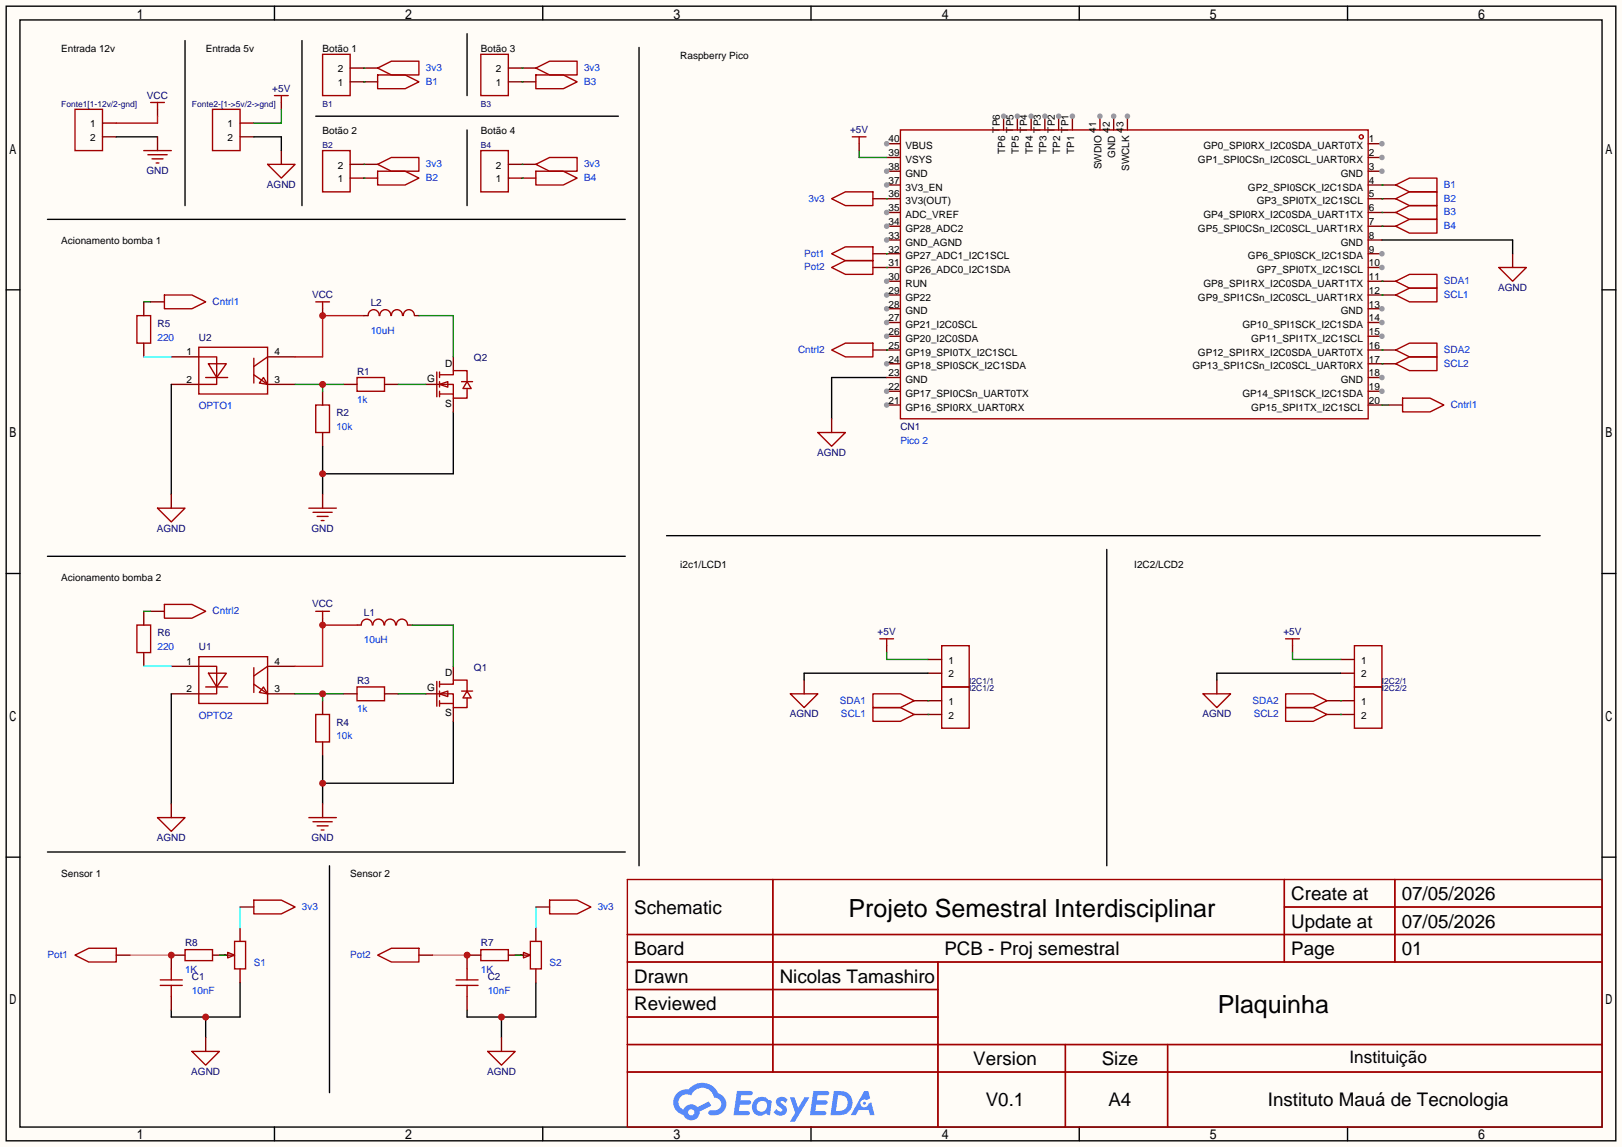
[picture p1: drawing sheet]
<svg xmlns="http://www.w3.org/2000/svg" width="299mm" height="212mm" viewBox="0 0 299 212" stroke-linecap="round" stroke-linejoin="round" font-family="sans-serif">
<path d="M0 0h299.5v211.8h-299.5z" fill="#fffcf7"/>
<g fill="none" stroke="#000" stroke-width=".25">
<path d="M1.1 1.1h297.2v209.6h-297.2zM3.7 3.7h292.1v204.5h-292.1zM50.7 1.1v2.6M100.2 1.1v2.6M149.7 1.1v2.6M199.3 1.1v2.6M248.8 1.1v2.6M1.1 53.5h2.6M295.8 53.5h2.5M1.1 105.9h2.6M295.8 105.9h2.5M1.1 158.3h2.6"/>
<path d="M295.8 158.3h2.5M50.7 208.2v2.5M100.2 208.2v2.5M149.7 208.2v2.5M199.3 208.2v2.5M248.8 208.2v2.5"/>
</g>
<g fill="none" stroke="#a10000" stroke-width=".25">
<path d="M115.8 162.4h180v45.8h-180zM115.8 172.6h180M115.8 177.7h180M142.7 162.4v35.6M173.2 177.7v30.5M237.1 162.4v15.3M237.1 167.5h58.7M257.5 162.4v15.3M115.8 182.8h57.4M115.8 192.9h180M115.8 187.8h57.4M115.8 198h180"/>
<path d="M196.7 192.9v15.3M215.6 192.9v15.3"/>
</g>
<g fill="#5487ff">
<path d="M143.6 202.8a1.3 1.3 0 0 1 1.8 .3l-.4 .6a.54 .54 0 0 0-.9-.2l.1 .2a1.58 1.58 0 0 1 1.1 1.6 1.43 1.43 0 0 1-2.5 .1l.5-.6a.64 .64 0 0 0 .5 .5 .64 .64 0 0 0 .7-.3l-.2-.2a1.6 1.6 0 0 1-1-1.6z"/>
<path d="M145.8 202.7h.9l.6 1.9 1.2-1.9h.9l-2.7 4.5h-.9l1-1.7z"/>
<path d="M136.1 201.5h1.6a1.31 1.31 0 0 1 1.2 .2 .4 .4 0 0 1-.3 .6h-1.8l-.1 .9h1.6a.4 .4 0 0 1 .4 .4 .4 .4 0 0 1-.4 .4h-1.7l-.2 1.2h.8a1.23 1.23 0 0 1 1.2 .2 .39 .39 0 0 1-.3 .6h-2.7z"/>
<path d="M150.2 201.5h1.6a1.32 1.32 0 0 1 1.3 .2 .39 .39 0 0 1-.4 .6h-1.8l-.1 .9h1.7a.4 .4 0 0 1 .3 .4 .4 .4 0 0 1-.4 .4h-1.7l-.2 1.2h.8a1.23 1.23 0 0 1 1.2 .2 .39 .39 0 0 1-.3 .6h-2.7z"/>
<path d="M159.6 201.5h.7l.4 1.3-.7 .4a.75 .75 0 0 0-1.1 .3 .75 .75 0 0 0 .5 1 .75 .75 0 0 0 .9-.6l.5-.3 .7 2.4h-.9l-.2-1h-1.9l-.5 1h-.9z"/>
<path d="M154 201.5l-.7 4.5h1.5a2.27 2.27 0 0 0 2.6-2.3 2.27 2.27 0 0 0-2.7-2.2zM154.7 202.3a1.5 1.5 0 0 1 1.8 1.5 1.5 1.5 0 0 1-1.9 1.4h-.3z"/>
<path d="M139.4 203.1a1.62 1.62 0 0 0-.4 2.1 1.62 1.62 0 0 0 2 .7l.4-.3 .3 .3 .5 .1 .3-2.5-.2-.3h-.4a1.58 1.58 0 0 0-2.5-.1zM140 203.6a.99 .99 0 0 1 1.6 .3 .99 .99 0 0 1-.9 1.4 .94 .94 0 0 1-1-.5 .94 .94 0 0 1 .3-1.2z"/>
<path d="M125 201.9a2.37 2.37 0 0 0 1.2 4 1.54 1.54 0 0 0 1.7 1 1.54 1.54 0 0 0 1.3-1.6l2.1-1.1-.5-.8-2 1.1a1.57 1.57 0 0 0-2.6 .4 1.5 1.5 0 0 1-.8-2.1 1.5 1.5 0 0 1 2.2-.5 2.23 2.23 0 0 1 2.3-1.4 2.23 2.23 0 0 1 2 1.8 1.16 1.16 0 0 1 1.2 1.1 1.16 1.16 0 0 1-1.1 1.3h-.6a.47 .47 0 0 0-.6 .3 .47 .47 0 0 0 .4 .6 2.23 2.23 0 0 0 2.3-.7 2.23 2.23 0 0 0 .4-2.3 2.16 2.16 0 0 0-1.3-1.1 3.2 3.2 0 0 0-5.5-.7l-1.1 .1zM127.1 205.4a.58 .58 0 0 1 1.1 0 .58 .58 0 0 1-1.1 0z"/>
<circle cx="159.6" cy="203.8" r=".28"/>
</g>
<g fill="none" stroke="#a10000" stroke-width=".25">
<path d="M13.8 20.2h5.1v7.6h-5.1zM25.3 58.3h2.5v5.1h-2.5zM36.7 64.1h12.7v8.7h-12.7zM36.7 65.9h3.3v5.1h-3.3M38 69.7h4M38.5 67.2h3.3l-1.8 2.5zM46.9 66.2v4.5M46.9 69.2l2.5 1.8M48.6 69.7l.8 1.3-1.5-.3zM49.4 65.9l-2.5 1.8M58.3 74.8h2.5v5.1h-2.5zM65.9 69.7h5.1v2.6h-5.1z"/>
<path d="M25.3 115.4h2.5v5.1h-2.5zM36.7 121.3h12.7v8.6h-12.7zM36.7 123.1h3.3v5h-3.3M38 126.9h4M38.5 124.3h3.3l-1.8 2.6zM46.9 123.3v4.6M46.9 126.4l2.5 1.7M48.6 126.9l.8 1.2-1.5-.2zM49.4 123.1l-2.5 1.7M58.3 132h2.5v5h-2.5zM65.9 126.9h5.1v2.5h-5.1z"/>
</g>
<g fill="none" stroke="#870000" stroke-width=".25">
<path d="M18.9 22.7h2.6M18.9 25.3h2.6M26.5 55.8v2.5M26.5 63.4v2.5M31.6 65.9h5.1M31.6 71h5.1M49.4 65.9h5.1M49.4 71h5.1M59.6 72.3v2.5M59.6 79.9v2.5M63.4 71h2.5M71 71h2.5"/>
<path d="M26.5 112.9v2.5M26.5 120.5v2.6M31.6 123.1h5.1M31.6 128.1h5.1M49.4 123.1h5.1M49.4 128.1h5.1M59.6 129.4v2.6M59.6 137v2.6M63.4 128.1h2.5M71 128.1h2.5"/>
</g>
<path d="M67.2 58.3h-7.6v7.6h-5.1M65.9 115.4h-6.3v7.7h-5.1" fill="none" stroke="#f00" stroke-width=".25"/>
<path d="M24 176.4h7.6M79.9 176.4h6.3" fill="none" stroke="#fc3" stroke-width=".25"/>
<path d="M21.5 25.3h7.6M38 187.8v3.8M44.3 181.5v6.3h-12.7v-1.2" fill="none" stroke="#000" stroke-width=".25"/>
<circle cx="38" cy="187.8" r=".63" fill="#c00"/>
<path d="M92.6 187.8v3.8M98.9 181.5v6.3h-12.7v-1.2" fill="none" stroke="#000" stroke-width=".25"/>
<circle cx="92.6" cy="187.8" r=".63" fill="#c00"/>
<path d="M26.5 65.9h5.1M26.5 123.1h5.1" fill="none" stroke="#0ff" stroke-width=".25"/>
<path d="M83.7 76.1v11.4h-24.1M59.6 82.4v8.9" fill="none" stroke="#000" stroke-width=".25"/>
<circle cx="59.6" cy="87.5" r=".63" fill="#c00"/>
<path d="M31.6 71v20.3M163.7 69.7h-10.2v7.6M31.6 128.1v20.4M59.6 139.6v8.9M83.7 133.2v11.5h-24.1" fill="none" stroke="#000" stroke-width=".25"/>
<circle cx="59.6" cy="144.7" r=".63" fill="#c00"/>
<path d="M54.5 71h8.9M59.6 71v1.3" fill="none" stroke="#008700" stroke-width=".25"/>
<circle cx="59.6" cy="71" r=".63" fill="#c00"/>
<path d="M54.5 128.1h8.9M59.6 128.1v1.3" fill="none" stroke="#008700" stroke-width=".25"/>
<circle cx="59.6" cy="128.1" r=".63" fill="#c00"/>
<g fill="none" stroke="#870000" stroke-width=".25">
<path d="M67.2 58.3h.7M76.6 58.3h.7M78.6 71h2.6M83.7 65.9v2.6M83.7 73.5v2.6M59.6 91.3v2.6M65.9 115.4h.8M75.3 115.4h.8M78.6 128.1h2.6M83.7 123.1v2.5M83.7 130.7v2.5M31.6 176.4v2.5"/>
<path d="M40.5 176.4h1.3M44.3 171.3v2.6M44.3 178.9v2.6M88.8 176.4h-2.6v2.5M93.9 176.4h2.5M98.9 171.3v2.6M98.9 178.9v2.6M31.6 184v2.6M86.2 184v2.6"/>
</g>
<g fill="none" stroke="#a10000" stroke-width=".25">
<path d="M68 58.3a1.01 1.01 0 0 1 1-1.1 1.01 1.01 0 0 1 1 1.1M70.1 58.3a1.01 1.01 0 0 1 1-1.1 1.01 1.01 0 0 1 1.1 1.1M72.3 58.3a1.01 1.01 0 0 1 1-1.1 1.01 1.01 0 0 1 1 1.1M74.5 58.3a1.01 1.01 0 0 1 1-1.1 1.01 1.01 0 0 1 1 1.1M80.6 68.7v4.6M81.2 71h2.5v2.5h2.5v-1.7M81.2 69.2h2.5v-.7h2.5v2M81.2 71l1.5-.5v1zM81.2 68.7v1M81.2 70.5v1M81.2 72.3v1M81.2 72.8h2.5"/>
<path d="M85.2 70.5h2M86.2 70.5l.8 1.3h-1.5zM57 93.9h5.1M57.8 94.6h3.5M58.5 95.4h2.1M59.3 96.1h.5M66.7 115.4a1.01 1.01 0 0 1 1-1.1 1.01 1.01 0 0 1 1 1.1M68.9 115.4a1.01 1.01 0 0 1 1-1.1 1.01 1.01 0 0 1 1 1.1M71 115.4a1.01 1.01 0 0 1 1-1.1 1.01 1.01 0 0 1 1 1.1M73.2 115.4a1.01 1.01 0 0 1 1-1.1 1.01 1.01 0 0 1 1 1.1M80.6 125.9v4.5M81.2 128.1h2.5v2.6h2.5v-1.8"/>
<path d="M81.2 126.4h2.5v-.8h2.5v2M81.2 128.1l1.5-.5v1.1zM81.2 125.9v1M81.2 127.6v1.1M81.2 129.4v1M81.2 129.9h2.5M85.2 127.6h2M86.2 127.6l.8 1.3h-1.5zM31.6 178.9v2.1M41.5 176.4h1.6M42 175.9l1.3 .5-1.3 .5zM43.3 173.9h2v5h-2z"/>
<path d="M86.2 178.9v2.1M88.8 175.4h5.1v2h-5.1zM96.1 176.4h1.6M96.6 175.9l1.3 .5-1.3 .5zM97.9 173.9h2v5h-2zM29.6 181h4.1M29.6 182h4.1M31.6 182v2M84.2 181h4.1M84.2 182h4.1M86.2 182v2"/>
</g>
<path d="M77.3 58.3h6.4v7.6M73.5 71h5.1M76.1 115.4h7.6v7.7M73.5 128.1h5.1" fill="none" stroke="#008700" stroke-width=".25"/>
<path d="M44.3 167.5v3.8M98.9 167.5v3.8" fill="none" stroke="#0ff" stroke-width=".25"/>
<circle cx="86.2" cy="176.4" r=".63" fill="#c00"/>
<path d="M34.2 175.4h5v2h-5z" fill="none" stroke="#a10000" stroke-width=".25"/>
<path d="M31.6 176.4h2.6M39.2 176.4h2.6" fill="none" stroke="#870000" stroke-width=".25"/>
<circle cx="31.6" cy="176.4" r=".63" fill="#c00"/>
<path d="M40.5 176.4h1.3M95.1 176.4h1.3" fill="none" stroke="#008700" stroke-width=".25"/>
<path d="M185.3 21.5v2.5" fill="none" stroke="#870000" stroke-width=".25"/>
<circle cx="185.3" cy="21.5" r=".51" fill="#999"/>
<path d="M187.8 21.5v2.5" fill="none" stroke="#870000" stroke-width=".25"/>
<circle cx="187.8" cy="21.5" r=".51" fill="#999"/>
<path d="M190.4 21.5v2.5" fill="none" stroke="#870000" stroke-width=".25"/>
<circle cx="190.4" cy="21.5" r=".51" fill="#999"/>
<path d="M192.9 21.5v2.5" fill="none" stroke="#870000" stroke-width=".25"/>
<circle cx="192.9" cy="21.5" r=".51" fill="#999"/>
<path d="M195.5 21.5v2.5" fill="none" stroke="#870000" stroke-width=".25"/>
<circle cx="195.5" cy="21.5" r=".51" fill="#999"/>
<path d="M198 21.5v2.5" fill="none" stroke="#870000" stroke-width=".25"/>
<circle cx="198" cy="21.5" r=".51" fill="#999"/>
<path d="M163.7 26.5h2.5" fill="none" stroke="#870000" stroke-width=".25"/>
<circle cx="163.7" cy="26.5" r=".51" fill="#999"/>
<path d="M163.7 29.1h2.5M163.7 31.6h2.5" fill="none" stroke="#870000" stroke-width=".25"/>
<circle cx="163.7" cy="31.6" r=".51" fill="#999"/>
<path d="M163.7 34.2h2.5" fill="none" stroke="#870000" stroke-width=".25"/>
<circle cx="163.7" cy="34.2" r=".51" fill="#999"/>
<path d="M163.7 36.7h2.5M163.7 39.2h2.5" fill="none" stroke="#870000" stroke-width=".25"/>
<circle cx="163.7" cy="39.2" r=".51" fill="#999"/>
<path d="M163.7 41.8h2.5" fill="none" stroke="#870000" stroke-width=".25"/>
<circle cx="163.7" cy="41.8" r=".51" fill="#999"/>
<path d="M163.7 44.3h2.5" fill="none" stroke="#870000" stroke-width=".25"/>
<circle cx="163.7" cy="44.3" r=".51" fill="#999"/>
<path d="M163.7 46.9h2.5M163.7 49.4h2.5M163.7 51.9h2.5" fill="none" stroke="#870000" stroke-width=".25"/>
<circle cx="163.7" cy="51.9" r=".51" fill="#999"/>
<path d="M163.7 54.5h2.5" fill="none" stroke="#870000" stroke-width=".25"/>
<circle cx="163.7" cy="54.5" r=".51" fill="#999"/>
<path d="M163.7 57h2.5" fill="none" stroke="#870000" stroke-width=".25"/>
<circle cx="163.7" cy="57" r=".51" fill="#999"/>
<path d="M163.7 59.6h2.5" fill="none" stroke="#870000" stroke-width=".25"/>
<circle cx="163.7" cy="59.6" r=".51" fill="#999"/>
<path d="M163.7 62.1h2.5" fill="none" stroke="#870000" stroke-width=".25"/>
<circle cx="163.7" cy="62.1" r=".51" fill="#999"/>
<path d="M163.7 64.6h2.5M163.7 67.2h2.5" fill="none" stroke="#870000" stroke-width=".25"/>
<circle cx="163.7" cy="67.2" r=".51" fill="#999"/>
<path d="M163.7 69.7h2.5M163.7 72.3h2.5" fill="none" stroke="#870000" stroke-width=".25"/>
<circle cx="163.7" cy="72.3" r=".51" fill="#999"/>
<path d="M163.7 74.8h2.5" fill="none" stroke="#870000" stroke-width=".25"/>
<circle cx="163.7" cy="74.8" r=".51" fill="#999"/>
<path d="M252.6 74.8h2.5M252.6 72.3h2.5" fill="none" stroke="#870000" stroke-width=".25"/>
<circle cx="255.1" cy="72.3" r=".51" fill="#999"/>
<path d="M252.6 69.7h2.5" fill="none" stroke="#870000" stroke-width=".25"/>
<circle cx="255.1" cy="69.7" r=".51" fill="#999"/>
<path d="M252.6 67.2h2.5M252.6 64.6h2.5M252.6 62.1h2.5" fill="none" stroke="#870000" stroke-width=".25"/>
<circle cx="255.1" cy="62.1" r=".51" fill="#999"/>
<path d="M252.6 59.6h2.5" fill="none" stroke="#870000" stroke-width=".25"/>
<circle cx="255.1" cy="59.6" r=".51" fill="#999"/>
<path d="M252.6 57h2.5" fill="none" stroke="#870000" stroke-width=".25"/>
<circle cx="255.1" cy="57" r=".51" fill="#999"/>
<path d="M252.6 54.5h2.5M252.6 51.9h2.5M252.6 49.4h2.5" fill="none" stroke="#870000" stroke-width=".25"/>
<circle cx="255.1" cy="49.4" r=".51" fill="#999"/>
<path d="M252.6 46.9h2.5" fill="none" stroke="#870000" stroke-width=".25"/>
<circle cx="255.1" cy="46.9" r=".51" fill="#999"/>
<path d="M252.6 39.2h2.5M252.6 36.7h2.5M252.6 34.2h2.5M252.6 31.6h2.5M252.6 44.3h2.5M252.6 41.8h2.5" fill="none" stroke="#870000" stroke-width=".25"/>
<circle cx="255.1" cy="31.6" r=".51" fill="#999"/>
<path d="M252.6 29.1h2.5" fill="none" stroke="#870000" stroke-width=".25"/>
<circle cx="255.1" cy="29.1" r=".51" fill="#999"/>
<path d="M252.6 26.5h2.5" fill="none" stroke="#870000" stroke-width=".25"/>
<circle cx="255.1" cy="26.5" r=".51" fill="#999"/>
<g fill="none" stroke="#a10000" stroke-width=".25">
<path d="M166.2 24h86.4v53.3h-86.4z"/>
<circle cx="251.3" cy="25.3" r=".38"/>
</g>
<path d="M203.1 21.5v2.5" fill="none" stroke="#870000" stroke-width=".25"/>
<circle cx="203.1" cy="21.5" r=".51" fill="#999"/>
<path d="M205.6 21.5v2.5" fill="none" stroke="#870000" stroke-width=".25"/>
<circle cx="205.6" cy="21.5" r=".51" fill="#999"/>
<path d="M208.2 21.5v2.5" fill="none" stroke="#870000" stroke-width=".25"/>
<circle cx="208.2" cy="21.5" r=".51" fill="#999"/>
<path d="M158.6 27.8v1.3h5.1M163.7 36.7h.1M26.5 55.8h1.3M163.7 46.9h.1M163.7 49.4h.1M163.7 64.6h.1M255.1 74.8h1.3M26.5 112.9h1.3" fill="none" stroke="#008700" stroke-width=".25"/>
<g fill="none" stroke="#870000" stroke-width=".25">
<path d="M29.1 20.2v1.3M29.1 25.3v2.5M161.2 36.7h2.5M27.8 55.8h2.6M59.6 57v1.3M161.2 46.9h2.5M161.2 49.4h2.5M161.2 64.6h2.5M256.4 74.8h2.6M27.8 112.9h2.6M59.6 148.5v2.5M21.5 176.4h2.5"/>
<path d="M44.3 167.5h2.6M77.3 176.4h2.6M98.9 167.5h2.6"/>
</g>
<g fill="none" stroke="#a10000" stroke-width=".25">
<path d="M27.8 18.9h2.6M29.1 18.9v1.3M26.5 27.8h5.1M27.3 28.6h3.6M28.1 29.3h2M28.8 30.1h.5M153.5 36.7l2.6-1.3h5.1v2.6h-5.1zM30.4 54.5h5l2.6 1.3-2.6 1.2h-5zM153.5 46.9l2.6-1.3h5.1v2.5h-5.1zM153.5 49.4l2.6-1.3h5.1v2.6h-5.1zM153.5 64.6l2.6-1.2h5.1v2.5h-5.1zM259 73.5h5l2.6 1.3-2.6 1.3h-5z"/>
<path d="M30.4 111.6h5l2.6 1.3-2.6 1.3h-5zM57 151h5.1M57.8 151.8h3.5M58.5 152.5h2.1M59.3 153.3h.5M13.8 176.4l2.6-1.3h5.1v2.6h-5.1zM46.9 166.2h5l2.6 1.3-2.6 1.3h-5zM69.7 176.4l2.6-1.3h5v2.6h-5zM101.5 166.2h5.1l2.5 1.3-2.5 1.3h-5.1z"/>
</g>
<path d="M34.2 7.5v30.5M118 8.8v151.1M8.8 40.5h106.6M8.8 102.7h106.6M8.8 157.4h106.6M60.8 159.9v41.9" fill="none" stroke="#000" stroke-width=".25"/>
<path d="M29.1 21.5v1.2h-7.6" fill="none" stroke="#f00" stroke-width=".25"/>
<circle cx="59.6" cy="58.3" r=".63" fill="#c00"/>
<path d="M58.3 55.8h2.5M59.6 55.8v1.2" fill="none" stroke="#a10000" stroke-width=".25"/>
<path d="M59.6 114.2v1.2" fill="none" stroke="#870000" stroke-width=".25"/>
<circle cx="59.6" cy="115.4" r=".63" fill="#c00"/>
<g fill="none" stroke="#a10000" stroke-width=".25">
<path d="M50.7 17.7h2.5M51.9 17.7v1.2M59.6 10h5v7.7h-5zM69.7 12.6l2.6-1.3h5v2.5h-5zM69.7 13.8h5.1l2.5 1.3-2.5 1.3h-5.1zM88.8 10h5.1v7.7h-5.1zM98.9 12.6l2.6-1.3h5.1v2.5h-5.1zM98.9 13.8h5.1l2.6 1.3-2.6 1.3h-5.1zM39.2 20.2h5.1v7.6h-5.1zM49.4 30.4h5.1l-2.6 2.5zM59.6 27.8h5v7.6h-5zM69.7 30.4l2.6-1.3h5v2.5h-5z"/>
<path d="M69.7 31.6h5.1l2.5 1.3-2.5 1.3h-5.1zM88.8 27.8h5.1v7.6h-5.1zM98.9 30.4l2.6-1.3h5.1v2.5h-5.1zM98.9 31.6h5.1l2.6 1.3-2.6 1.3h-5.1zM157.4 25.3h2.5M158.6 25.3v1.2M257.7 34.2l2.5-1.3h5.1v2.5h-5.1zM257.7 36.7l2.5-1.3h5.1v2.6h-5.1zM257.7 39.2l2.5-1.2h5.1v2.5h-5.1zM257.7 51.9l2.5-1.2h5.1v2.5h-5.1zM257.7 54.5l2.5-1.3h5.1v2.6h-5.1zM257.7 41.8l2.5-1.3h5.1v2.6h-5.1z"/>
<path d="M276.7 49.4h5.1l-2.5 2.5zM151 79.9h5.1l-2.6 2.5zM257.7 64.6l2.5-1.2h5.1v2.5h-5.1zM257.7 67.2l2.5-1.3h5.1v2.6h-5.1zM29.1 93.9h5.1l-2.6 2.5zM58.3 112.9h2.5M59.6 112.9v1.3M162.4 118h2.6M163.7 118v1.3M173.9 119.3h5v7.6h-5zM237.4 118h2.5M238.6 118v1.3"/>
<path d="M250.1 119.3h5v7.6h-5zM145.9 128.1h5.1l-2.5 2.6zM161.2 128.1h5l2.6 1.3-2.6 1.3h-5zM161.2 130.7h5l2.6 1.3-2.6 1.2h-5zM173.9 126.9h5v7.6h-5zM222.1 128.1h5.1l-2.5 2.6zM237.4 128.1h5l2.6 1.3-2.6 1.3h-5zM237.4 130.7h5l2.6 1.3-2.6 1.2h-5zM250.1 126.9h5v7.6h-5zM29.1 151h5.1l-2.6 2.5zM35.4 194.2h5.1l-2.5 2.5zM90 194.2h5.1l-2.5 2.5z"/>
</g>
<g fill="none" stroke="#870000" stroke-width=".25">
<path d="M51.9 18.9v1.3M64.6 15.1h5.1M64.6 12.6h5.1M93.9 15.1h5M93.9 12.6h5M44.3 22.7h2.6M44.3 25.3h2.6M51.9 27.8v2.6M64.6 32.9h5.1M64.6 30.4h5.1M93.9 32.9h5M93.9 30.4h5"/>
<path d="M158.6 26.5v1.3M255.1 34.2h2.6M255.1 36.7h2.6M255.1 39.2h2.6M255.1 51.9h2.6M255.1 54.5h2.6M255.1 41.8h2.6M279.3 46.9v2.5M153.5 77.3v2.6M255.1 64.6h2.6M255.1 67.2h2.6M31.6 91.3v2.6"/>
<path d="M163.7 119.3v1.2M238.6 119.3v1.2M148.5 125.6v2.5M168.8 129.4h5.1M168.8 132h5.1M171.3 121.8h2.6M171.3 124.3h2.6M224.7 125.6v2.5M245 129.4h5.1M245 132h5.1M247.5 121.8h2.6M247.5 124.3h2.6"/>
<path d="M31.6 148.5v2.5M38 191.6v2.6M92.6 191.6v2.6"/>
</g>
<path d="M51.9 20.2v2.5h-5" fill="none" stroke="#090" stroke-width=".25"/>
<path d="M55.8 7.5v30.5M86.2 6.2v11.5M46.9 25.3h5v2.5M58.3 21.5h55.9M86.2 24v14M255.1 44.3h24.2v2.6M123.1 98.9h161.3M204.3 101.5v58.4M171.3 124.3h-22.8v1.3M247.5 124.3h-22.8v1.3" fill="none" stroke="#000" stroke-width=".25"/>
<g fill="none" stroke="#008700" stroke-width=".25">
<path d="M67.2 12.6h.1M67.2 15.1h.1M96.4 12.6h.1M96.4 15.1h.1M67.2 30.4h.1M67.2 32.9h.1M96.4 30.4h.1M96.4 32.9h.1M255.1 39.2h.1M255.1 36.7h.1M255.1 34.2h.1M255.1 54.5h.1"/>
<path d="M255.1 51.9h.1M255.1 41.8h.1M255.1 67.2h.1M255.1 64.6h.1M163.7 120.5v1.3h7.6M171.3 129.4h.1M171.3 132h.1M238.6 120.5v1.3h8.9M247.5 129.4h.1M247.5 132h.1"/>
</g>
<g font-size="4.6">
<text x="156.7" y="169.4">Projeto Semestral Interdisciplinar</text>
<text x="224.8" y="187.1">Plaquinha</text>
</g>
<g font-size="3.5">
<text x="238.4" y="166.2">Create at</text>
<text x="258.8" y="166.2">07/05/2026</text>
<text x="117.1" y="168.8">Schematic</text>
<text x="238.4" y="171.3">Update at</text>
<text x="258.8" y="171.3">07/05/2026</text>
<text x="117.1" y="176.4">Board</text>
<text x="174.4" y="176.4">PCB - Proj semestral</text>
<text x="238.4" y="176.4">Page</text>
<text x="258.8" y="176.4">01</text>
<text x="117.1" y="181.5">Drawn</text>
<text x="144" y="181.5">Nicolas Tamashiro</text>
<text x="117.1" y="186.6">Reviewed</text>
<text x="179.7" y="196.7">Version</text>
<text x="203.4" y="196.7">Size</text>
<text x="182" y="204.3">V0.1</text>
<text x="204.7" y="204.3">A4</text>
<text x="234.1" y="204.3">Instituto Mauá de Tecnologia</text>
</g>
<text font-size="3.2" x="249.2" y="196.4">Instituição</text>
<g font-size="1.8">
<text x="11.3" y="9.6">Entrada 12v</text>
<text x="38" y="9.6">Entrada 5v</text>
<text x="59.6" y="9.6">Botão 1</text>
<text x="88.8" y="9.6">Botão 3</text>
<text x="125.6" y="10.8">Raspberry Pico</text>
<text x="62.3" y="15.9">1</text>
<text x="62.3" y="13.4">2</text>
<text x="91.6" y="15.9">1</text>
<text x="91.6" y="13.4">2</text>
<text x="16.6" y="23.5">1</text>
<text x="42" y="23.5">1</text>
<text x="16.6" y="26.1">2</text>
<text x="42" y="26.1">2</text>
<text x="59.6" y="24.8">Botão 2</text>
<text x="88.8" y="24.8">Botão 4</text>
<text x="164.1" y="26.3">40</text>
<text x="164.1" y="28.9">39</text>
<text x="167.2" y="27.6">VBUS</text>
<text x="184.6" y="24.5" transform="rotate(-90 184.6 24.5)">TP6</text>
<text x="185.6" y="28.4" transform="rotate(-90 185.6 28.4)">TP6</text>
<text x="187.1" y="24.5" transform="rotate(-90 187.1 24.5)">TP5</text>
<text x="188.1" y="28.4" transform="rotate(-90 188.1 28.4)">TP5</text>
<text x="189.7" y="24.5" transform="rotate(-90 189.7 24.5)">TP4</text>
<text x="190.7" y="28.4" transform="rotate(-90 190.7 28.4)">TP4</text>
<text x="192.2" y="24.5" transform="rotate(-90 192.2 24.5)">TP3</text>
<text x="193.2" y="28.4" transform="rotate(-90 193.2 28.4)">TP3</text>
<text x="194.7" y="24.5" transform="rotate(-90 194.7 24.5)">TP2</text>
<text x="195.8" y="28.4" transform="rotate(-90 195.8 28.4)">TP2</text>
<text x="197.3" y="24.5" transform="rotate(-90 197.3 24.5)">TP1</text>
<text x="198.3" y="28.4" transform="rotate(-90 198.3 28.4)">TP1</text>
<text x="202.4" y="24.5" transform="rotate(-90 202.4 24.5)">41</text>
<text x="204.9" y="24.5" transform="rotate(-90 204.9 24.5)">42</text>
<text x="205.9" y="29.1" transform="rotate(-90 205.9 29.1)">GND</text>
<text x="207.4" y="24.5" transform="rotate(-90 207.4 24.5)">43</text>
<text x="222.2" y="27.6">GP0_SPI0RX_I2C0SDA_UART0TX</text>
<text x="252.7" y="28.9">2</text>
<text x="252.7" y="26.3">1</text>
<text x="62.3" y="33.7">1</text>
<text x="62.3" y="31.1">2</text>
<text x="91.6" y="33.7">1</text>
<text x="91.6" y="31.1">2</text>
<text x="164.1" y="31.4">38</text>
<text x="164.1" y="33.9">37</text>
<text x="167.2" y="30.1">VSYS</text>
<text x="167.2" y="32.7">GND</text>
<text x="167.2" y="35.2">3V3_EN</text>
<text x="203.4" y="31.3" transform="rotate(-90 203.4 31.3)">SWDIO</text>
<text x="208.5" y="31.6" transform="rotate(-90 208.5 31.6)">SWCLK</text>
<text x="221.2" y="30.1">GP1_SPI0CSn_I2C0SCL_UART0RX</text>
<text x="230.4" y="35.2">GP2_SPI0SCK_I2C1SDA</text>
<text x="247.6" y="32.7">GND</text>
<text x="252.7" y="33.9">4</text>
<text x="252.7" y="31.4">3</text>
<text x="164.1" y="36.5">36</text>
<text x="164.1" y="39">35</text>
<text x="164.1" y="41.6">34</text>
<text x="167.2" y="37.7">3V3(OUT)</text>
<text x="167.2" y="40.3">ADC_VREF</text>
<text x="222.2" y="40.3">GP4_SPI0RX_I2C0SDA_UART1TX</text>
<text x="232.1" y="37.7">GP3_SPI0TX_I2C1SCL</text>
<text x="252.7" y="41.6">7</text>
<text x="252.7" y="39">6</text>
<text x="252.7" y="36.5">5</text>
<text x="11.3" y="45.1">Acionamento bomba 1</text>
<text x="164.1" y="44.1">33</text>
<text x="164.1" y="46.6">32</text>
<text x="167.2" y="42.8">GP28_ADC2</text>
<text x="167.2" y="45.4">GND_AGND</text>
<text x="167.2" y="47.9">GP27_ADC1_I2C1SCL</text>
<text x="221.2" y="42.8">GP5_SPI0CSn_I2C0SCL_UART1RX</text>
<text x="230.4" y="47.9">GP6_SPI0SCK_I2C1SDA</text>
<text x="247.6" y="45.4">GND</text>
<text x="252.7" y="46.6">9</text>
<text x="252.7" y="44.1">8</text>
<text x="164.1" y="49.2">31</text>
<text x="164.1" y="51.7">30</text>
<text x="167.2" y="50.4">GP26_ADC0_I2C1SDA</text>
<text x="167.2" y="53">RUN</text>
<text x="222.2" y="53">GP8_SPI1RX_I2C0SDA_UART1TX</text>
<text x="232.1" y="50.4">GP7_SPI0TX_I2C1SCL</text>
<text x="252.7" y="51.7">11</text>
<text x="252.7" y="49.2">10</text>
<text x="164.1" y="54.3">29</text>
<text x="164.1" y="56.8">28</text>
<text x="164.1" y="59.3">27</text>
<text x="167.2" y="55.5">GP22</text>
<text x="167.2" y="58.1">GND</text>
<text x="221.2" y="55.5">GP9_SPI1CSn_I2C0SCL_UART1RX</text>
<text x="247.6" y="58.1">GND</text>
<text x="252.7" y="59.3">14</text>
<text x="252.7" y="56.8">13</text>
<text x="252.7" y="54.3">12</text>
<text x="34.4" y="65.6">1</text>
<text x="50.7" y="65.6">4</text>
<text x="164.1" y="61.9">26</text>
<text x="164.1" y="64.4">25</text>
<text x="167.2" y="60.6">GP21_I2C0SCL</text>
<text x="167.2" y="63.1">GP20_I2C0SDA</text>
<text x="167.2" y="65.7">GP19_SPI0TX_I2C1SCL</text>
<text x="221.2" y="65.7">GP12_SPI1RX_I2C0SDA_UART0TX</text>
<text x="229.4" y="60.6">GP10_SPI1SCK_I2C1SDA</text>
<text x="231" y="63.1">GP11_SPI1TX_I2C1SCL</text>
<text x="252.7" y="64.4">16</text>
<text x="252.7" y="61.9">15</text>
<text x="34.4" y="70.7">2</text>
<text x="50.7" y="70.7">3</text>
<text x="78.9" y="70.5">G</text>
<text x="82.2" y="67.7">D</text>
<text x="164.1" y="67">24</text>
<text x="164.1" y="69.5">23</text>
<text x="167.2" y="68.2">GP18_SPI0SCK_I2C1SDA</text>
<text x="167.2" y="70.8">GND</text>
<text x="220.1" y="68.2">GP13_SPI1CSn_I2C0SCL_UART0RX</text>
<text x="247.6" y="70.8">GND</text>
<text x="252.7" y="69.5">18</text>
<text x="252.7" y="67">17</text>
<text x="82.2" y="75.1">S</text>
<text x="164.1" y="72">22</text>
<text x="164.1" y="74.6">21</text>
<text x="167.2" y="73.3">GP17_SPI0CSn_UART0TX</text>
<text x="167.2" y="75.8">GP16_SPI0RX_UART0RX</text>
<text x="229.4" y="73.3">GP14_SPI1SCK_I2C1SDA</text>
<text x="231" y="75.8">GP15_SPI1TX_I2C1SCL</text>
<text x="252.7" y="74.6">20</text>
<text x="252.7" y="72">19</text>
<text x="11.3" y="107.4">Acionamento bomba 2</text>
<text x="125.6" y="104.8">i2c1/LCD1</text>
<text x="209.4" y="104.8">I2C2/LCD2</text>
<text x="34.4" y="122.7">1</text>
<text x="50.7" y="122.7">4</text>
<text x="82.2" y="124.9">D</text>
<text x="175.1" y="122.6">1</text>
<text x="175.1" y="125.1">2</text>
<text x="251.3" y="122.6">1</text>
<text x="251.3" y="125.1">2</text>
<text x="34.4" y="127.8">2</text>
<text x="50.7" y="127.8">3</text>
<text x="78.9" y="127.7">G</text>
<text x="175.1" y="130.2">1</text>
<text x="251.3" y="130.2">1</text>
<text x="82.2" y="132.3">S</text>
<text x="175.1" y="132.7">2</text>
<text x="251.3" y="132.7">2</text>
<text x="11.3" y="162">Sensor 1</text>
<text x="64.6" y="162">Sensor 2</text>
</g>
<g font-size="1.8" fill="#000080">
<text x="50.3" y="16.9">+5V</text>
<text x="27.1" y="18.2">VCC</text>
<text x="157" y="24.6">+5V</text>
<text x="27" y="32.2">GND</text>
<text x="49.3" y="34.7">AGND</text>
<text x="276.6" y="53.8">AGND</text>
<text x="57.6" y="55">VCC</text>
<text x="68.5" y="56.6">L2</text>
<text x="29.1" y="60.4">R5</text>
<text x="36.7" y="62.9">U2</text>
<text x="65.9" y="69.3">R1</text>
<text x="87.5" y="66.7">Q2</text>
<text x="62.1" y="76.9">R2</text>
<text x="166.2" y="79.4">CN1</text>
<text x="150.9" y="84.2">AGND</text>
<text x="29" y="98.2">AGND</text>
<text x="57.5" y="98.2">GND</text>
<text x="57.6" y="112.2">VCC</text>
<text x="67.2" y="113.7">L1</text>
<text x="29.1" y="117.5">R6</text>
<text x="162" y="117.3">+5V</text>
<text x="237" y="117.3">+5V</text>
<text x="36.7" y="120.1">U1</text>
<text x="87.5" y="123.9">Q1</text>
<text x="65.9" y="126.4">R3</text>
<text x="62.1" y="134">R4</text>
<text x="145.8" y="132.5">AGND</text>
<text x="222" y="132.5">AGND</text>
<text x="29" y="155.4">AGND</text>
<text x="57.5" y="155.4">GND</text>
<text x="34.2" y="174.7">R8</text>
<text x="88.8" y="174.7">R7</text>
<text x="35.4" y="181">C1</text>
<text x="90" y="181">C2</text>
<text x="35.3" y="198.5">AGND</text>
<text x="89.9" y="198.5">AGND</text>
</g>
<g font-size="1.8" fill="#00f">
<text x="78.6" y="13.1">3v3</text>
<text x="78.6" y="15.7">B1</text>
<text x="107.8" y="13.1">3v3</text>
<text x="107.8" y="15.7">B3</text>
<text x="78.6" y="30.9">3v3</text>
<text x="78.6" y="33.4">B2</text>
<text x="107.8" y="30.9">3v3</text>
<text x="107.8" y="33.4">B4</text>
<text x="266.6" y="34.7">B1</text>
<text x="149.3" y="37.3">3v3</text>
<text x="266.6" y="37.3">B2</text>
<text x="266.6" y="39.8">B3</text>
<text x="148.5" y="47.4">Pot1</text>
<text x="266.6" y="42.3">B4</text>
<text x="148.5" y="50">Pot2</text>
<text x="266.6" y="52.5">SDA1</text>
<text x="39.2" y="56.3">Cntrl1</text>
<text x="266.6" y="55">SCL1</text>
<text x="29.1" y="62.9">220</text>
<text x="68.5" y="61.6">10uH</text>
<text x="147.3" y="65.2">Cntrl2</text>
<text x="266.6" y="65.2">SDA2</text>
<text x="266.6" y="67.7">SCL2</text>
<text x="36.7" y="75.6">OPTO1</text>
<text x="65.9" y="74.3">1k</text>
<text x="267.8" y="75.4">Cntrl1</text>
<text x="62.1" y="79.4">10k</text>
<text x="166.2" y="82">Pico 2</text>
<text x="39.2" y="113.5">Cntrl2</text>
<text x="67.2" y="118.8">10uH</text>
<text x="29.1" y="120.1">220</text>
<text x="65.9" y="131.5">1k</text>
<text x="155.1" y="130">SDA1</text>
<text x="231.3" y="130">SDA2</text>
<text x="36.7" y="132.8">OPTO2</text>
<text x="62.1" y="136.6">10k</text>
<text x="155.3" y="132.5">SCL1</text>
<text x="231.5" y="132.5">SCL2</text>
<text x="55.8" y="168.1">3v3</text>
<text x="110.4" y="168.1">3v3</text>
<text x="8.8" y="177">Pot1</text>
<text x="34.2" y="179.8">1K</text>
<text x="46.9" y="178.5">S1</text>
<text x="64.7" y="177">Pot2</text>
<text x="88.8" y="179.8">1K</text>
<text x="101.5" y="178.5">S2</text>
<text x="35.4" y="183.6">10nF</text>
<text x="90" y="183.6">10nF</text>
</g>
<g font-size="1.6" fill="#000080">
<text x="11.3" y="19.7">Fonte1[1-12v/2-gnd]</text>
<text x="35.4" y="19.7">Fonte2-[1-&gt;5v/2-&gt;gnd]</text>
<text x="59.6" y="19.7">B1</text>
<text x="88.8" y="19.7">B3</text>
<text x="59.6" y="27.4">B2</text>
<text x="88.8" y="27.4">B4</text>
<text x="178.9" y="126.4">I2C1/1</text>
<text x="178.9" y="127.7">I2C1/2</text>
<text x="255.1" y="126.4">I2C2/1</text>
<text x="255.1" y="127.7">I2C2/2</text>
</g>
</svg>
